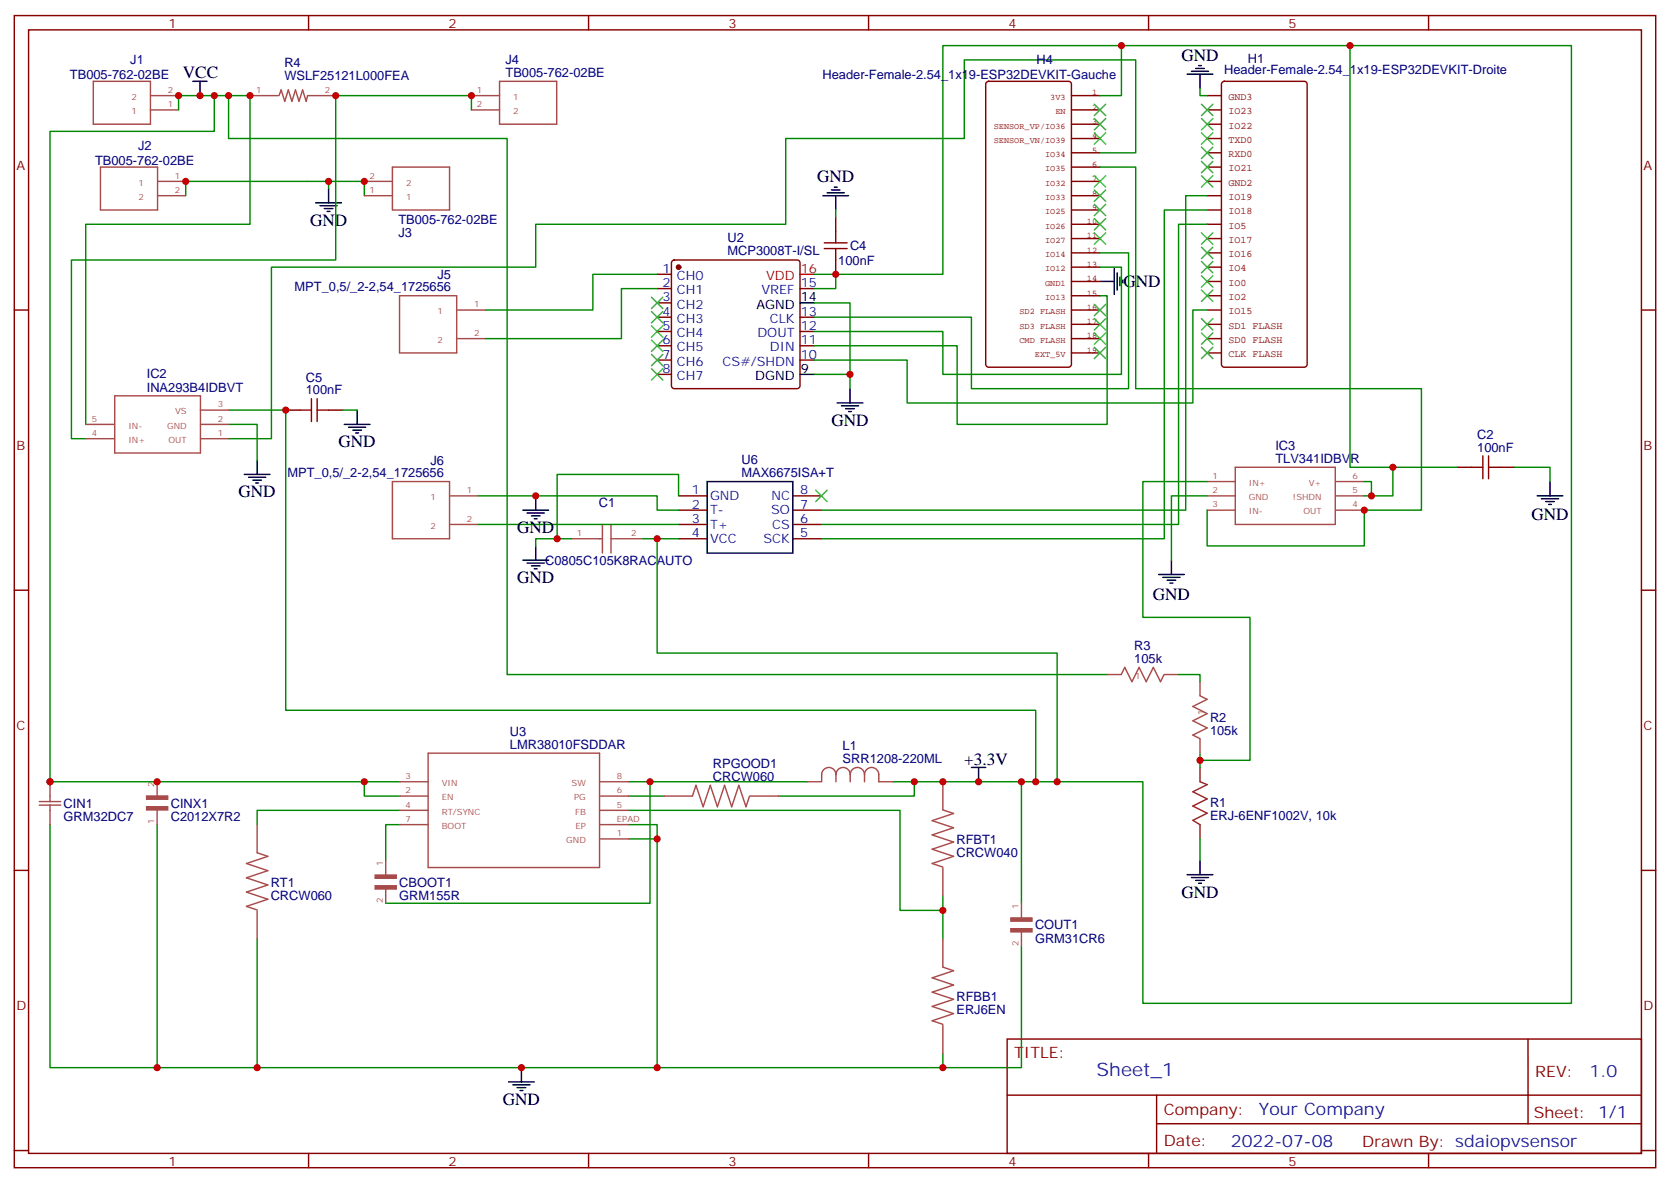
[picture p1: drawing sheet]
<svg xmlns="http://www.w3.org/2000/svg" width="412mm" height="292mm" viewBox="0 0 412 292" stroke-linecap="round" stroke-linejoin="round" font-family="sans-serif">
<g fill="none" stroke="#870000" stroke-width=".35">
<path d="M3.5 3.8h405.4v284.4h-405.4zM7.1 7.4h398.2v277.3h-398.2zM76.2 3.8v3.6M145.3 3.8v3.6M214.5 3.8v3.6M283.6 3.8v3.6M352.8 3.8v3.6M243.7 20.3l.4-.2h19.8a.71 .71 0 0 1 .7 .7v69.1a.76 .76 0 0 1-.7 .7h-19.8a.76 .76 0 0 1-.7-.7v-69.1zM301.9 20.3l.4-.2h19.8a.71 .71 0 0 1 .7 .7v69.1a.76 .76 0 0 1-.7 .7h-19.8a.76 .76 0 0 1-.7-.7v-69.1zM206.4 53.6v3.5M3.5 76.5h3.6M162.3 67.7h3.5"/>
<path d="M162.3 71.2h3.5M162.3 74.8h3.5M162.3 78.3h3.5M166 64.4l.5-.2h30.3a.71 .71 0 0 1 .8 .7v30.3a.76 .76 0 0 1-.8 .7h-30.3a.76 .76 0 0 1-.7-.7v-30.3zM197.6 71.2h3.5M197.6 78.3h3.5M206.4 64.2v3.5M405.3 76.5h3.6M162.3 81.8h3.5M162.3 85.3h3.5M162.3 88.9h3.5M162.3 92.4h3.5"/>
<path d="M197.6 81.8h3.5M197.6 85.3h3.5M197.6 88.9h3.5M70.6 101.2h3.5M81.1 101.2h3.6M359.8 115.3h3.6M370.4 115.3h3.5M167.6 122.4h7M167.6 125.9h7M167.6 129.4h7M167.6 133h7M195.8 122.4h7"/>
<path d="M195.8 125.9h7M195.8 129.4h7M195.8 133h7M3.5 145.7h3.6M405.3 145.7h3.6M3.5 214.8h3.6M405.3 214.8h3.6M248.7 256.4h156.6v28.3h-156.6zM377.3 256.5v20.8M248.7 270.3h156.5M285.6 277.3h119.6M285.6 270.3v14.1"/>
<path d="M3.5 284h3.6M76.2 284.7v3.5M145.3 284.7v3.5M214.5 284.7v3.5M283.6 284.7v3.5M352.8 284.7v3.5M405.3 284h3.6"/>
</g>
<g fill="none" stroke="#000" stroke-width=".35">
<path d="M293.2 18.3h6.3M294.2 17.6h4.2M295.3 16.9h2.1M296 16.2h.7M296.3 18.3v3.5M47.6 20.1h3.6M49.4 20.1v3.5M78 50.1h6.3M79 50.8h4.3M80.1 51.5h2.1M80.8 52.2h.7M81.1 46.5v3.6"/>
<path d="M203.2 48.3h6.3M204.3 47.6h4.2M205.3 46.9h2.1M206 46.2h.7M206.4 48.3v3.5M197.6 74.8h3.5M271.6 69.5h3.6M275.2 66.3v6.3M275.9 67.3v4.3M276.6 68.4v2.1M277.3 69.1v.7M197.6 92.4h3.5"/>
<path d="M206.7 99.4h6.4M209.9 95.9v3.5M60.3 117.1h6.4M61.4 117.8h4.2M62.4 118.5h2.2M63.1 119.2h.8M63.5 113.6v3.5M85 104.7h6.4M86.1 105.4h4.2M87.1 106.2h2.2M87.8 106.9h.7M88.2 101.2v3.5"/>
<path d="M174.6 118.9h21.2v17.6h-21.2zM207.8 100.2h4.2M208.8 100.9h2.2M209.5 101.6h.8M382.8 118.9v3.5M129.1 138.3h6.4M129.1 125.9h6.4M130.2 139h4.2M130.2 126.6h4.2M131.2 139.7h2.1M131.2 127.3h2.1M131.9 128h.7"/>
<path d="M132.3 122.4v3.5M132.3 134.7v3.6M289.3 138.3v3.5M379.6 122.4h6.3M380.6 123.1h4.3M381.7 123.8h2.1M382.4 124.5h.7M131.9 140.4h.7M286.1 141.8h6.4M287.2 142.5h4.2M288.2 143.2h2.1M288.9 143.9h.7"/>
<path d="M239.9 189.4h3.5M241.7 189.4v3.5M293.2 215.9h6.3M294.2 216.6h4.2M295.3 217.3h2.1M296 218h.7M296.3 212.3v3.6M125.6 267h6.3M126.6 267.7h4.3M127.7 268.4h2.1M128.4 269.1h.7M128.8 263.5v3.5"/>
</g>
<g fill="none" stroke="#008700" stroke-width=".35">
<path d="M276.9 11.3v12.3h-5.3M333.4 11.3v104h26.4M44.1 27.1v-3.5h17.6v31.8h-40.5v49.3M52.9 23.6v8.8h-40.6v160.5h86.5M56.4 23.6v10.6h68.8v132.3h148.2M116.4 27.1v-3.5h-33.5v40.6h-65.3v44.1h3.6M271.6 37.7h8.9v-22.9h-42.4v19.4h-44.1v21.2h-61.7v10.5h-65.3v42.4h-10.6M296.3 21.8v1.8h1.8M45.9 48.3v-3.5h44.1v3.5M81.1 44.8v1.7M206.4 51.8v1.8M271.6 41.2h8.9v54.7h70.5v30h-14.1v8.8h-38.8v-8.8"/>
<path d="M298.1 48.3h-5.3v77.6h-90M298.1 55.4h-7.1v74h-88.2M298.1 51.8h-10.6v81.2h-84.7M162.3 71.2h-8.8v12.4h-33.6M162.3 67.7h-15.9v8.8h-26.5M201.1 74.8h8.8v17.6h-8.8M201.1 67.7h5.3v3.5h-5.3M206.4 67.7h26.4v-56.4h155.3v236.3h-105.9v-54.7h-21.1M271.6 62.4h7.1v33.5h-38.8v-17.6h-38.8M271.6 65.9h5.3v26.5h-44.1v-10.6h-31.7M271.6 73h1.8v31.7h-37v-19.4h-35.3M298.1 76.5h-3.5v22.9h-70.6v-10.5h-22.9"/>
<path d="M209.9 92.4v3.5M56.4 101.2h14.2v74.1h185.2v17.6M56.4 104.7h7.1v8.9M84.7 101.2h3.5M298.1 118.9h-15.9v33.5h26.5v35.2h-12.4M336.9 118.9h1.8v3.5h-1.8M344 115.3v7.1h-5.3M373.9 115.3h8.9v3.6M118.2 122.4h44.1v3.5h5.3M118.2 129.4h49.4M141.1 133h-8.8v1.7M158.7 133h8.9"/>
<path d="M162.3 133v28.2h98.8v31.7h-8.9M167.6 122.4v-5.3h-30v15.9M298.1 122.4h-8.8v15.9M291 166.5h5.3v1.7M90 192.9v3.6h8.8M98.8 200h-35.3v3.5M155.2 200h67v24.7h10.6M155.2 192.9h44.1M155.2 196.5h8.8M160.5 192.9v30h-65.3M220.5 192.9h31.7v30M225.8 192.9v3.6h-33.5"/>
<path d="M296.3 185.9v3.5M12.3 203.5v60h26.5M38.8 203.5v60h24.7M98.8 203.5h-3.6v8.8M155.2 203.5h7.1v60h-98.8v-31.8M155.2 207h7.1M296.3 207v5.3M232.8 221.2v10.5M252.2 233.5v30h-19.4M232.8 260v3.5h-70.5"/>
</g>
<g fill="#a64a4a" stroke="#a64a4a" stroke-width=".25">
<path d="M249.6 226.5h5.3v.9h-5.3z"/>
<path d="M249.6 229.2h5.3v.8h-5.3z"/>
<path d="M92.6 215.9h5.3v.9h-5.3z"/>
<path d="M92.6 218.6h5.3v.8h-5.3z"/>
<path d="M36.2 199.1h5.3v.8h-5.3z"/>
<path d="M36.2 196.4h5.3v.9h-5.3z"/>
</g>
<g fill="none" stroke="#a64a4a" stroke-width=".35">
<path d="M23 20.1h14.2v10.6h-14.2zM37.2 27.1h6.9M37.2 23.6h6.9M61.7 23.6h7M68.9 23.6l.5-1.4 .9 2.8 .9-2.8 .9 2.8 .9-2.8 .8 2.8 .9-2.8 .9 2.8 .4-1.4h6.9M116.4 27.1h7M116.4 23.6h7M123.4 20.1h14.1v10.6h-14.1zM24.8 41.2h14.1v10.6h-14.1zM38.9 44.8h7M38.9 48.3h7M90 44.8h6.9"/>
<path d="M90 48.3h6.9M96.9 41.2h14.1v10.6h-14.1zM98.7 73h14.1v14.1h-14.1zM113 76.5h6.9M28.3 97.7h21.2v14.1h-21.2zM113 83.6h6.9M21.2 108.3h6.9M21.2 104.7h6.9M49.5 108.3h6.9M49.5 104.7h6.9M49.5 101.2h6.9M96.9 118.9h14.1v14.1h-14.1z"/>
<path d="M298.1 118.9h6.9M305 115.3h24.7v14.1h-24.7zM330 118.9h6.9M111.2 122.4h7M111.2 129.4h7M141.1 133h7.7M148.8 129.4v7.1M150.9 133h.7M150.9 129.4v7.1M151.8 133h6.9M298.1 122.4h6.9M298.1 125.9h6.9"/>
<path d="M330 122.4h6.9M330 125.9h6.9M273.4 166.5h3.5l.9-1.8 1.7 3.5 1.8-3.5 1.7 3.5 1.8-3.5 1.8 3.5 .9-1.7M287.6 166.5h3.4M296.3 168.2v3.5l1.8 .9-3.5 1.8 3.5 1.7-3.5 1.8 3.5 1.7-3.5 1.8 1.7 .9M9.7 197.8h5.3M9.7 198.7h5.3M12.3 192.9v3.5M12.3 196.5v1.3M12.3 198.7v4.8M38.8 192.9v3.5M98.8 196.5h6.9"/>
<path d="M98.8 192.9h6.9M98.8 200h6.9M105.7 185.9h42.4v28.2h-42.4zM148.3 196.5h6.9M148.3 192.9h6.9M148.3 200h6.9M164 196.5h7l.9-2.7 1.7 5.3 1.8-5.3 1.8 5.3 1.7-5.3 1.8 5.3 1.8-5.3 1.7 5.3 .9-2.6M185.3 196.5h7M199.3 192.9h3.5M206.4 191.2a1.76 1.76 0 0 1 1.8-1.8 1.76 1.76 0 0 1 1.8 1.8M206.4 191.2a1.76 1.76 0 0 0-1.7-1.8 1.76 1.76 0 0 0-1.8 1.8v1.7M206.4 191.2v1.7"/>
<path d="M210 191.2a1.76 1.76 0 0 1 1.7-1.8 1.76 1.76 0 0 1 1.8 1.8M210 191.2v1.7M213.5 191.2a1.76 1.76 0 0 1 1.8-1.8 1.76 1.76 0 0 1 1.7 1.8v1.7h3.5M213.5 191.2v1.7M232.8 192.9v7l2.7 .9-5.3 1.7 5.3 1.8-5.3 1.8 5.3 1.7-5.3 1.8 5.3 1.7-5.3 1.8 2.6 .9M296.3 182.4v3.5M38.8 200v3.5M63.5 203.5v7l2.6 .8-5.2 1.8 5.2 1.8-5.2 1.7 5.2 1.8-5.2 1.8 5.2 1.7-5.2 1.8 2.6 .9M95.2 212.3v3.5M95.2 219.4v3.5M98.8 203.5h6.9M148.3 203.5h6.9"/>
<path d="M148.3 207h6.9M232.8 214.2v7M63.5 224.8v6.9M232.8 231.7v7l2.7 .9-5.3 1.7 5.3 1.8-5.3 1.8 5.3 1.7-5.3 1.8 5.3 1.8-5.3 1.7 2.6 .9M252.2 222.9v3.5M252.2 230v3.5M232.8 253v7"/>
</g>
<circle cx="167.6" cy="65.9" r=".53" fill="#870000" stroke="#870000" stroke-width=".35"/>
<path d="M197.6 67.7h3.5" fill="none" stroke="#f00" stroke-width=".35"/>
<path d="M203.6 59.9h5.6M206.4 57.1v2.8M203.6 61.3h5.6M206.4 61.3v2.9M76.9 98.4v5.6M78.3 98.4v5.6M74.1 101.2h2.8M78.3 101.2h2.8M363.4 115.3h2.8M366.2 112.5v5.6M367.6 112.5v5.6M367.6 115.3h2.8" fill="none" stroke="#a10000" stroke-width=".35"/>
<path d="M296.3 189.4v3.5l1.8 .7-3.5 1.8 3.5 1.8-3.5 1.7 3.5 1.8-3.5 1.8 1.7 1v3.5" fill="none" stroke="#8c2424" stroke-width=".35"/>
<g fill="none" stroke="#3c3" stroke-width=".35">
<path d="M270.2 25.7l2.8 2.8M270.2 29.2l2.8 2.9M270.2 32.8l2.8 2.8M273 25.7l-2.8 2.8M273 29.2l-2.8 2.9M273 32.8l-2.8 2.8M296.7 39.8l2.8 2.9M296.7 36.3l2.8 2.8M296.7 32.8l2.8 2.8M296.7 29.2l2.8 2.9M296.7 25.7l2.8 2.8M299.5 39.8l-2.8 2.9"/>
<path d="M299.5 36.3l-2.8 2.8M299.5 32.8l-2.8 2.8M299.5 29.2l-2.8 2.9M299.5 25.7l-2.8 2.8M270.2 43.4l2.8 2.8M270.2 46.9l2.8 2.8M270.2 50.4l2.8 2.8M270.2 53.9l2.8 2.9M270.2 57.5l2.8 2.8M273 43.4l-2.8 2.8M273 46.9l-2.8 2.8M273 50.4l-2.8 2.8"/>
<path d="M273 53.9l-2.8 2.9M273 57.5l-2.8 2.8M296.7 57.5l2.8 2.8M296.7 43.4l2.8 2.8M299.5 57.5l-2.8 2.8M299.5 43.4l-2.8 2.8M160.9 73.3l2.8 2.9M160.9 76.9l2.8 2.8M163.7 73.3l-2.8 2.9M163.7 76.9l-2.8 2.8M270.2 75.1l2.8 2.8M270.2 78.6l2.8 2.9"/>
<path d="M273 75.1l-2.8 2.8M273 78.6l-2.8 2.9M296.7 78.6l2.8 2.9M296.7 71.6l2.8 2.8M296.7 68.1l2.8 2.8M296.7 61l2.8 2.8M296.7 64.5l2.8 2.8M299.5 78.6l-2.8 2.9M299.5 71.6l-2.8 2.8M299.5 68.1l-2.8 2.8M299.5 61l-2.8 2.8M299.5 64.5l-2.8 2.8"/>
<path d="M160.9 80.4l2.8 2.8M160.9 83.9l2.8 2.8M160.9 87.5l2.8 2.8M160.9 91l2.8 2.8M163.7 80.4l-2.8 2.8M163.7 83.9l-2.8 2.8M163.7 87.5l-2.8 2.8M163.7 91l-2.8 2.8M270.2 82.2l2.8 2.8M270.2 85.7l2.8 2.8M273 82.2l-2.8 2.8M273 85.7l-2.8 2.8"/>
<path d="M296.7 85.7l2.8 2.8M296.7 82.2l2.8 2.8M299.5 85.7l-2.8 2.8M299.5 82.2l-2.8 2.8M201.4 121l2.9 2.8M204.3 121l-2.9 2.8"/>
</g>
<g fill="none" stroke="#850000" stroke-width=".35">
<path d="M264.6 37.7h7M264.6 34.2h7M264.6 30.7h7M264.6 27.1h7M264.6 23.6h7M298.1 37.7h3.5M298.1 34.2h3.5M298.1 30.7h3.5M298.1 27.1h3.5M298.1 23.6h3.5M264.6 51.8h7M264.6 48.3h7"/>
<path d="M264.6 44.8h7M264.6 41.2h7M264.6 58.9h7M264.6 55.4h7M298.1 51.8h3.5M298.1 48.3h3.5M298.1 44.8h3.5M298.1 41.2h3.5M298.1 58.9h3.5M298.1 55.4h3.5M264.6 76.5h7M264.6 73h7"/>
<path d="M264.6 69.5h7M264.6 65.9h7M264.6 62.4h7M298.1 76.5h3.5M298.1 73h3.5M298.1 69.5h3.5M298.1 65.9h3.5M298.1 62.4h3.5M264.6 87.1h7M264.6 83.6h7M264.6 80h7M298.1 87.1h3.5"/>
<path d="M298.1 83.6h3.5M298.1 80h3.5"/>
</g>
<g fill="#c00">
<circle cx="12.3" cy="192.9" r=".88"/>
<circle cx="241.7" cy="192.9" r=".88"/>
<circle cx="252.2" cy="192.9" r=".88"/>
<circle cx="232.8" cy="263.5" r=".88"/>
<circle cx="162.3" cy="263.5" r=".88"/>
<circle cx="162.3" cy="207" r=".88"/>
<circle cx="38.8" cy="263.5" r=".88"/>
<circle cx="63.5" cy="263.5" r=".88"/>
<circle cx="128.8" cy="263.5" r=".88"/>
<circle cx="160.5" cy="192.9" r=".88"/>
<circle cx="90" cy="192.9" r=".88"/>
<circle cx="38.8" cy="192.9" r=".88"/>
<circle cx="232.8" cy="224.7" r=".88"/>
<circle cx="225.8" cy="192.9" r=".88"/>
<circle cx="232.8" cy="192.9" r=".88"/>
<circle cx="261.1" cy="192.9" r=".88"/>
<circle cx="162.3" cy="133" r=".88"/>
<circle cx="81.1" cy="44.8" r=".88"/>
<circle cx="90" cy="44.8" r=".88"/>
<circle cx="137.6" cy="133" r=".88"/>
<circle cx="132.3" cy="122.4" r=".88"/>
<circle cx="209.9" cy="92.4" r=".88"/>
<circle cx="45.9" cy="44.8" r=".88"/>
<circle cx="44.1" cy="23.6" r=".88"/>
<circle cx="255.8" cy="192.9" r=".88"/>
<circle cx="296.3" cy="187.6" r=".88"/>
<circle cx="49.4" cy="23.6" r=".88"/>
<circle cx="56.4" cy="23.6" r=".88"/>
<circle cx="52.9" cy="23.6" r=".88"/>
<circle cx="333.4" cy="11.3" r=".88"/>
<circle cx="338.7" cy="122.4" r=".88"/>
<circle cx="344" cy="115.3" r=".88"/>
<circle cx="276.9" cy="11.3" r=".88"/>
<circle cx="336.9" cy="125.9" r=".88"/>
<circle cx="116.4" cy="23.6" r=".88"/>
<circle cx="61.7" cy="23.6" r=".88"/>
<circle cx="82.9" cy="23.6" r=".88"/>
<circle cx="206.4" cy="67.7" r=".88"/>
<circle cx="70.6" cy="101.2" r=".88"/>
</g>
<text font-size="4.6" fill="#00f" x="270.8" y="265.5">Sheet_1</text>
<g font-size="4.2">
<text x="291.7" y="15">GND</text>
<text x="45.2" y="19.4">VCC</text>
<text x="201.8" y="45">GND</text>
<text x="76.6" y="55.7">GND</text>
<text x="277.5" y="70.9">GND</text>
<text x="205.3" y="105.1">GND</text>
<text x="83.6" y="110.4">GND</text>
<text x="58.9" y="122.7">GND</text>
<text x="127.7" y="131.6">GND</text>
<text x="378.2" y="128.4">GND</text>
<text x="127.7" y="143.9">GND</text>
<text x="284.7" y="148">GND</text>
<text x="238.1" y="188.7">+3.3V</text>
<text x="291.7" y="221.5">GND</text>
<text x="124.2" y="272.7">GND</text>
</g>
<g font-size="4.2" fill="#00f">
<text x="392.5" y="265.7">1.0</text>
<text x="310.9" y="275.3">Your Company</text>
<text x="304" y="283.1">2022-07-08</text>
</g>
<g font-size="3.9" fill="#800">
<text x="250.5" y="261">TITLE:</text>
<text x="379.1" y="265.7">REV:</text>
<text x="287.4" y="275.2">Company:</text>
<text x="378.7" y="275.8">Sheet: 1/1</text>
<text x="287.4" y="282.9">Date:</text>
<text x="336.4" y="283">Drawn By: sdaiopvsensor</text>
</g>
<g font-size="3.2" fill="#800">
<text x="41.6" y="6.8">1</text>
<text x="110.8" y="6.8">2</text>
<text x="179.9" y="6.8">3</text>
<text x="249.1" y="6.8">4</text>
<text x="318.2" y="6.8">5</text>
<text x="4.1" y="41.9">A</text>
<text x="405.9" y="41.9">A</text>
<text x="4.1" y="111.1">B</text>
<text x="405.9" y="111.1">B</text>
<text x="4.1" y="180.2">C</text>
<text x="405.9" y="180.2">C</text>
<text x="4.1" y="249.4">D</text>
<text x="405.9" y="249.4">D</text>
<text x="41.6" y="287.7">1</text>
<text x="110.8" y="287.7">2</text>
<text x="179.9" y="287.7">3</text>
<text x="249.1" y="287.7">4</text>
<text x="318.2" y="287.7">5</text>
</g>
<g font-size="3.2" fill="#000080">
<text x="32.2" y="15.8">J1</text>
<text x="70.2" y="16.6">R4</text>
<text x="124.8" y="15.8">J4</text>
<text x="255.9" y="15.8">H4</text>
<text x="308.1" y="15.7">H1</text>
<text x="17.3" y="19.4">TB005-762-02BE</text>
<text x="70.2" y="19.7">WSLF25121L000FEA</text>
<text x="124.8" y="19">TB005-762-02BE</text>
<text x="203.1" y="19.5">Header-Female-2.54_1x19-ESP32DEVKIT-Gauche</text>
<text x="302.3" y="18.3">Header-Female-2.54_1x19-ESP32DEVKIT-Droite</text>
<text x="23.5" y="40.6">TB005-762-02BE</text>
<text x="34.1" y="37">J2</text>
<text x="98.4" y="55.4">TB005-762-02BE</text>
<text x="98.4" y="58.6">J3</text>
<text x="179.6" y="59.8">U2</text>
<text x="179.6" y="62.9">MCP3008T-I/SL</text>
<text x="207" y="65.3">100nF</text>
<text x="209.9" y="61.8">C4</text>
<text x="72.7" y="71.9">MPT_0,5/_2-2,54_1725656</text>
<text x="108" y="68.8">J5</text>
<text x="36.2" y="93.4">IC2</text>
<text x="75.5" y="94.2">C5</text>
<text x="36.2" y="96.6">INA293B4IDBVT</text>
<text x="75.5" y="97.3">100nF</text>
<text x="314.9" y="111">IC3</text>
<text x="364.8" y="111.4">100nF</text>
<text x="364.8" y="108.3">C2</text>
<text x="71" y="117.8">MPT_0,5/_2-2,54_1725656</text>
<text x="106.3" y="114.7">J6</text>
<text x="183.1" y="117.6">MAX6675ISA+T</text>
<text x="183.1" y="114.5">U6</text>
<text x="314.9" y="114.3">TLV341IDBVR</text>
<text x="147.9" y="125.2">C1</text>
<text x="134.6" y="139.4">C0805C105K8RACAUTO</text>
<text x="280.1" y="160.5">R3</text>
<text x="280.1" y="163.7">105k</text>
<text x="298.8" y="178.2">R2</text>
<text x="125.9" y="184.8">LMR38010FSDDAR</text>
<text x="125.9" y="181.6">U3</text>
<text x="208.1" y="185.1">L1</text>
<text x="298.8" y="181.5">105k</text>
<text x="176.1" y="189.5">RPGOOD1</text>
<text x="208.1" y="188.3">SRR1208-220ML</text>
<text x="176.1" y="192.8">CRCW060</text>
<text x="15.7" y="202.7">GRM32DC7</text>
<text x="15.7" y="199.4">CIN1</text>
<text x="42.2" y="202.7">C2012X7R2</text>
<text x="42.2" y="199.4">CINX1</text>
<text x="298.8" y="202.5">ERJ-6ENF1002V, 10k</text>
<text x="298.8" y="199.3">R1</text>
<text x="236.2" y="208.2">RFBT1</text>
<text x="236.2" y="211.5">CRCW040</text>
<text x="66.9" y="218.8">RT1</text>
<text x="98.6" y="218.8">CBOOT1</text>
<text x="66.9" y="222.1">CRCW060</text>
<text x="98.6" y="222.1">GRM155R</text>
<text x="255.6" y="232.7">GRM31CR6</text>
<text x="255.6" y="229.3">COUT1</text>
<text x="236.2" y="250.3">ERJ6EN</text>
<text x="236.2" y="247">RFBB1</text>
</g>
<g font-size="3.2" fill="#00f">
<text x="163.6" y="67.3">1</text>
<text x="163.6" y="70.9">2</text>
<text x="167.1" y="69.1">CH0</text>
<text x="197.7" y="70.9">15</text>
<text x="163.6" y="74.4">3</text>
<text x="163.6" y="77.9">4</text>
<text x="167.1" y="72.6">CH1</text>
<text x="167.1" y="76.2">CH2</text>
<text x="188" y="72.6">VREF</text>
<text x="197.7" y="77.9">13</text>
<text x="163.6" y="81.5">5</text>
<text x="167.1" y="79.7">CH3</text>
<text x="167.1" y="83.2">CH4</text>
<text x="187" y="83.2">DOUT</text>
<text x="190.1" y="79.7">CLK</text>
<text x="197.7" y="81.5">12</text>
<text x="163.6" y="85">6</text>
<text x="163.6" y="88.5">7</text>
<text x="167.1" y="86.7">CH5</text>
<text x="190.1" y="86.7">DIN</text>
<text x="197.7" y="88.5">10</text>
<text x="197.7" y="85">11</text>
<text x="163.6" y="92">8</text>
<text x="167.1" y="90.3">CH6</text>
<text x="167.1" y="93.8">CH7</text>
<text x="178.5" y="90.3">CS#/SHDN</text>
<text x="170.8" y="122">1</text>
<text x="170.8" y="125.6">2</text>
<text x="175.3" y="123.4">GND</text>
<text x="190.5" y="123.4">NC</text>
<text x="197.6" y="125.6">7</text>
<text x="197.6" y="122">8</text>
<text x="170.8" y="129.1">3</text>
<text x="175.3" y="127">T-</text>
<text x="175.3" y="130.5">T+</text>
<text x="190.4" y="127">SO</text>
<text x="190.7" y="130.5">CS</text>
<text x="197.6" y="129.1">6</text>
<text x="170.8" y="132.6">4</text>
<text x="175.3" y="134">VCC</text>
<text x="188.5" y="134">SCK</text>
<text x="197.6" y="132.6">5</text>
</g>
<g font-size="3.2" fill="#f00">
<text x="189.2" y="69.1">VDD</text>
<text x="197.7" y="67.3">16</text>
</g>
<g font-size="3.2">
<text x="186.8" y="76.2">AGND</text>
<text x="197.7" y="74.4">14</text>
<text x="186.5" y="93.8">DGND</text>
<text x="197.7" y="92">9</text>
</g>
<g font-size="2.5" fill="#840000">
<text x="303.4" y="24.7">GND3</text>
<text x="303.4" y="28.2">IO23</text>
<text x="303.4" y="31.7">IO22</text>
<text x="303.4" y="35.2">TXD0</text>
<text x="303.4" y="38.8">RXD0</text>
<text x="303.4" y="42.3">IO21</text>
<text x="303.4" y="45.8">GND2</text>
<text x="303.4" y="49.4">IO19</text>
<text x="303.4" y="52.9">IO18</text>
<text x="303.4" y="56.4">IO5</text>
<text x="303.4" y="59.9">IO17</text>
<text x="303.4" y="63.5">IO16</text>
<text x="303.4" y="67">IO4</text>
<text x="303.4" y="70.5">IO0</text>
<text x="303.4" y="74">IO2</text>
<text x="303.4" y="77.6">IO15</text>
<text x="303.4" y="81.1">SD1 FLASH</text>
<text x="303.4" y="84.6">SD0 FLASH</text>
<text x="303.4" y="88.2">CLK FLASH</text>
</g>
<g font-size="2.1" fill="#a54b4b">
<text x="41.4" y="22.9">2</text>
<text x="63.3" y="22.9">1</text>
<text x="80.2" y="22.9">2</text>
<text x="117.7" y="22.9">1</text>
<text x="32.4" y="28.2">1</text>
<text x="32.4" y="24.6">2</text>
<text x="41.4" y="26.4">1</text>
<text x="117.7" y="26.4">2</text>
<text x="126.7" y="24.6">1</text>
<text x="126.7" y="28.2">2</text>
<text x="34.2" y="45.8">1</text>
<text x="43.2" y="44.1">1</text>
<text x="43.2" y="47.6">2</text>
<text x="91.3" y="47.6">1</text>
<text x="91.3" y="44.1">2</text>
<text x="100.3" y="45.8">2</text>
<text x="34.2" y="49.3">2</text>
<text x="100.3" y="49.3">1</text>
<text x="108.1" y="77.6">1</text>
<text x="117.1" y="75.8">1</text>
<text x="117.1" y="82.9">2</text>
<text x="108.1" y="84.6">2</text>
<text x="53.8" y="100.5">3</text>
<text x="22.7" y="107.6">4</text>
<text x="22.7" y="104">5</text>
<text x="31.7" y="105.8">IN-</text>
<text x="41.3" y="105.8">GND</text>
<text x="43.2" y="102.3">VS</text>
<text x="53.8" y="107.6">1</text>
<text x="53.8" y="104">2</text>
<text x="31.7" y="109.3">IN+</text>
<text x="41.6" y="109.3">OUT</text>
<text x="299.4" y="118.2">1</text>
<text x="308.4" y="119.9">IN+</text>
<text x="323.2" y="119.9">V+</text>
<text x="334" y="118.2">6</text>
<text x="106.3" y="123.4">1</text>
<text x="115.3" y="121.7">1</text>
<text x="299.4" y="121.7">2</text>
<text x="299.4" y="125.2">3</text>
<text x="308.4" y="123.4">GND</text>
<text x="319.3" y="123.4">!SHDN</text>
<text x="334" y="121.7">5</text>
<text x="334" y="125.2">4</text>
<text x="106.3" y="130.5">2</text>
<text x="115.3" y="128.7">2</text>
<text x="308.4" y="126.9">IN-</text>
<text x="321.9" y="126.9">OUT</text>
<text x="142.4" y="132.3">1</text>
<text x="155.9" y="132.3">2</text>
<text x="280.3" y="167.5">1</text>
<text x="297.4" y="176.5" transform="rotate(-90 297.4 176.5)">1</text>
<text x="38.1" y="194.3" transform="rotate(-90 38.1 194.3)">2</text>
<text x="100.1" y="192.2">3</text>
<text x="100.1" y="195.8">2</text>
<text x="109.1" y="194">VIN</text>
<text x="109.1" y="197.5">EN</text>
<text x="141.2" y="194">SW</text>
<text x="141.8" y="197.5">PG</text>
<text x="152.3" y="195.8">6</text>
<text x="152.3" y="192.2">8</text>
<text x="38.1" y="203.4" transform="rotate(-90 38.1 203.4)">1</text>
<text x="100.1" y="199.3">4</text>
<text x="100.1" y="202.8">7</text>
<text x="109.1" y="201">RT/SYNC</text>
<text x="142" y="201">FB</text>
<text x="152.3" y="202.8">EPAD</text>
<text x="152.3" y="199.3">5</text>
<text x="109.1" y="204.6">BOOT</text>
<text x="139.8" y="208.1">GND</text>
<text x="142.1" y="204.6">EP</text>
<text x="152.3" y="206.4">1</text>
<text x="94.6" y="213.8" transform="rotate(-90 94.6 213.8)">1</text>
<text x="94.6" y="222.9" transform="rotate(-90 94.6 222.9)">2</text>
<text x="251.5" y="224.4" transform="rotate(-90 251.5 224.4)">1</text>
<text x="251.5" y="233.5" transform="rotate(-90 251.5 233.5)">2</text>
</g>
<g font-size="2.1" fill="#840000">
<text x="269.7" y="23.6">1</text>
<text x="259.4" y="24.7">3V3</text>
<text x="260.6" y="28.2">EN</text>
<text x="269.7" y="27.1">2</text>
<text x="245.4" y="35.2">SENSOR_VN/IO39</text>
<text x="245.4" y="31.7">SENSOR_VP/IO36</text>
<text x="269.7" y="34.1">4</text>
<text x="269.7" y="30.6">3</text>
<text x="258.1" y="38.8">IO34</text>
<text x="269.7" y="41.2">6</text>
<text x="269.7" y="37.7">5</text>
<text x="258.1" y="45.8">IO32</text>
<text x="258.1" y="42.3">IO35</text>
<text x="269.7" y="44.7">7</text>
<text x="258.1" y="52.9">IO25</text>
<text x="258.1" y="49.4">IO33</text>
<text x="269.7" y="51.8">9</text>
<text x="269.7" y="48.3">8</text>
<text x="258.1" y="59.9">IO27</text>
<text x="258.1" y="56.4">IO26</text>
<text x="268.4" y="58.8">11</text>
<text x="268.4" y="55.3">10</text>
<text x="258.1" y="63.5">IO14</text>
<text x="268.4" y="65.9">13</text>
<text x="268.4" y="62.4">12</text>
<text x="258.1" y="70.5">GND1</text>
<text x="258.1" y="67">IO12</text>
<text x="268.4" y="69.4">14</text>
<text x="251.7" y="77.6">SD2 FLASH</text>
<text x="258.1" y="74">IO13</text>
<text x="268.4" y="76.5">16</text>
<text x="268.4" y="73">15</text>
<text x="251.7" y="81.1">SD3 FLASH</text>
<text x="268.4" y="83.5">18</text>
<text x="268.4" y="80">17</text>
<text x="251.7" y="84.6">CMD FLASH</text>
<text x="255.6" y="88.2">EXT_5V</text>
<text x="268.4" y="87.1">19</text>
</g>
</svg>
